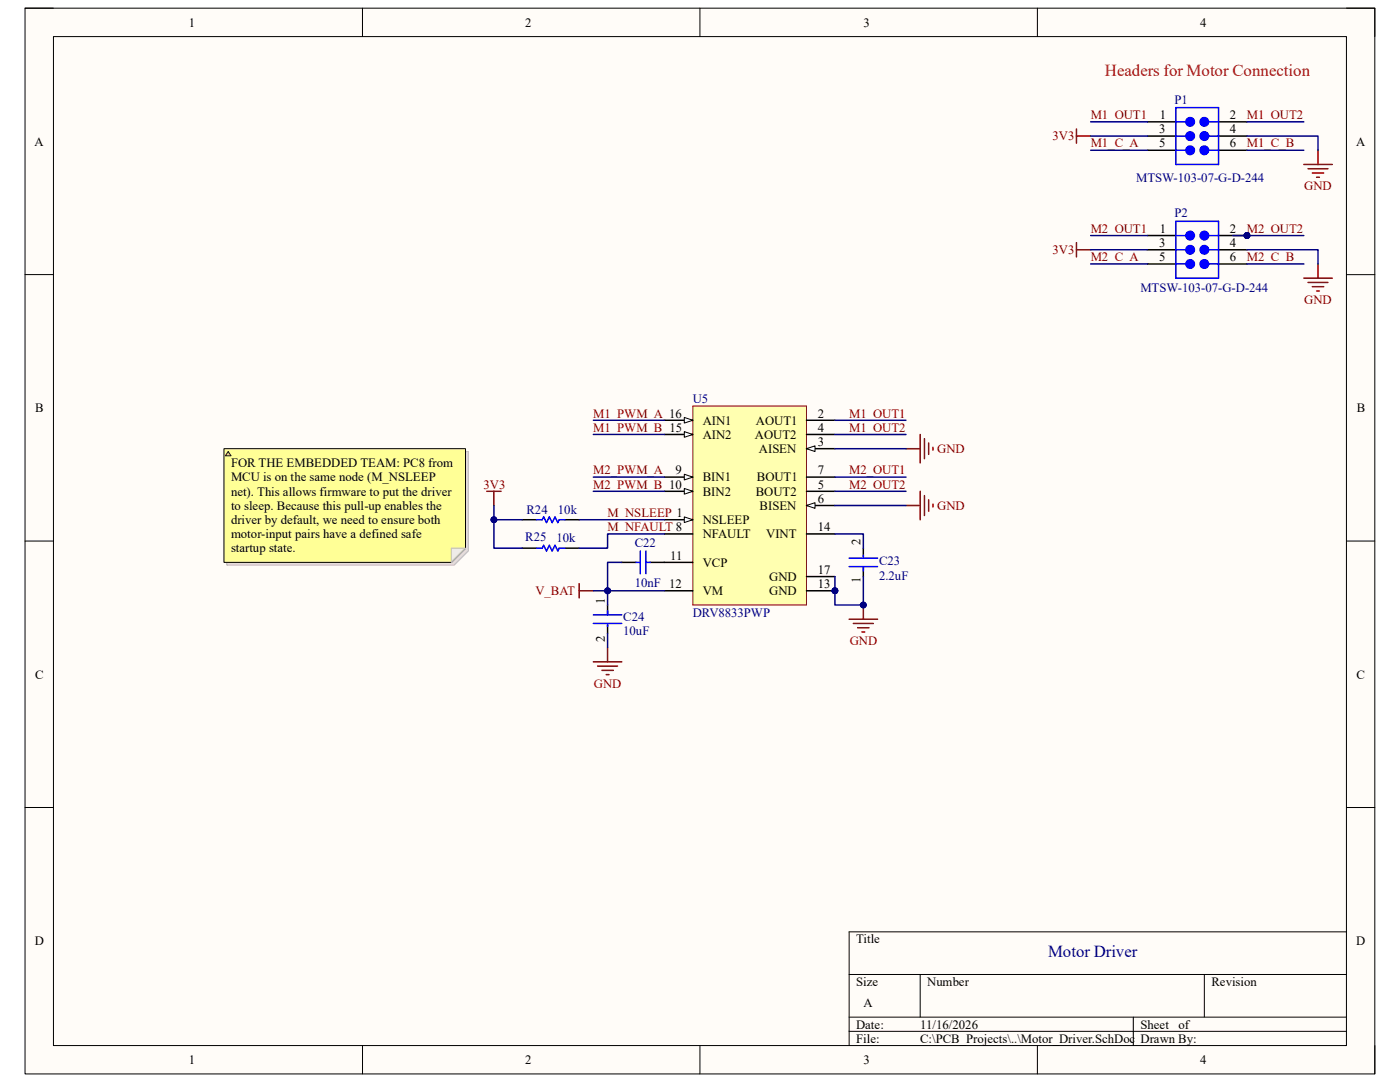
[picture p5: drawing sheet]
<svg xmlns="http://www.w3.org/2000/svg" width="279mm" height="216mm" viewBox="0 0 279 216" stroke-linecap="round" stroke-linejoin="round" font-family="sans-serif">
<path d="M5 1.6h269.4v212.7h-269.4z" fill-rule="evenodd" fill="#fffcf8"/>
<path d="M5 1.6h269.4v212.7h-269.4z" fill="none" stroke="#000" stroke-width=".2"/>
<path d="M10.7 7.3h258v201.3h-258z" fill-rule="evenodd" fill="#fffcf8"/>
<g fill="none" stroke="#000" stroke-width=".2">
<path d="M5 1.6h5.7M10.7 7.3h258v201.3h-258zM72.3 1.6v5.7M139.7 1.6v5.7M207 1.6v5.7M268.7 1.6h5.7v5.7M5 54.8h5.7M268.7 54.8h5.7M5 108h5.7M268.7 108h5.7M5 161.1h5.7M268.7 161.1h5.7"/>
<path d="M169.5 194.4h99.2M183.6 194.4v8.6M240.3 194.4v8.6M268.7 185.9h-99.2v22.7M72.3 208.6v5.7M139.7 208.6v5.7M169.5 203h99.2M169.5 205.8h99.2M207 208.6v5.7M226.2 203v5.6M274.4 208.6v5.7"/>
</g>
<circle cx="166.6" cy="117.9" r=".57" fill="#000080"/>
<circle cx="166.6" cy="117.9" r=".57" fill="none" stroke="#000080" stroke-width=".2"/>
<path d="M138.3 81h22.7v39.7h-22.7z" fill-rule="evenodd" fill="#ffffb0"/>
<path d="M138.3 81h22.7v39.7h-22.7z" fill="none" stroke="#800000" stroke-width=".2"/>
<path d="M132.6 103.7h5.7" fill="none" stroke="#000" stroke-width=".3"/>
<path d="M136.6 103.1l1.7 .6-1.7 .6z" fill="#f8fcff"/>
<path d="M136.6 103.1l1.7 .6-1.7 .6z" fill="none" stroke="#000" stroke-width=".2"/>
<path d="M161 83.9h5.6M161 89.5h5.6" fill="none" stroke="#000" stroke-width=".3"/>
<path d="M161 89.5l1.7-.5v1.1z" fill="#f8fcff"/>
<path d="M161 89.5l1.7-.5v1.1z" fill="none" stroke="#000" stroke-width=".2"/>
<path d="M161 86.7h5.6M161 98h5.6M161 100.9h5.6" fill="none" stroke="#000" stroke-width=".3"/>
<path d="M161 100.9l1.7-.6v1.1z" fill="#f8fcff"/>
<path d="M161 100.9l1.7-.6v1.1z" fill="none" stroke="#000" stroke-width=".2"/>
<path d="M132.6 95.2h5.7M161 95.2h5.6M132.6 106.5h5.7" fill="none" stroke="#000" stroke-width=".3"/>
<path d="M136.6 94.6l1.7 .6-1.7 .6z" fill="#f8fcff"/>
<path d="M136.6 94.6l1.7 .6-1.7 .6z" fill="none" stroke="#000" stroke-width=".2"/>
<path d="M132.6 98h5.7" fill="none" stroke="#000" stroke-width=".3"/>
<path d="M136.6 97.5l1.7 .5-1.7 .6z" fill="#f8fcff"/>
<path d="M136.6 97.5l1.7 .5-1.7 .6z" fill="none" stroke="#000" stroke-width=".2"/>
<path d="M132.6 112.2h5.7M132.6 117.9h5.7M161 117.9h5.6" fill="none" stroke="#000" stroke-width=".3"/>
<circle cx="166.6" cy="117.9" r=".57" fill="#000080"/>
<circle cx="166.6" cy="117.9" r=".57" fill="none" stroke="#000080" stroke-width=".2"/>
<path d="M132.6 86.7h5.7M161 106.5h5.6" fill="none" stroke="#000" stroke-width=".3"/>
<path d="M136.6 86.1l1.7 .6-1.7 .6z" fill="#f8fcff"/>
<path d="M136.6 86.1l1.7 .6-1.7 .6z" fill="none" stroke="#000" stroke-width=".2"/>
<path d="M132.6 83.9h5.7" fill="none" stroke="#000" stroke-width=".3"/>
<path d="M136.6 83.3l1.7 .6-1.7 .5z" fill="#f8fcff"/>
<path d="M136.6 83.3l1.7 .6-1.7 .5z" fill="none" stroke="#000" stroke-width=".2"/>
<path d="M161 115.1h5.6" fill="none" stroke="#000" stroke-width=".3"/>
<path d="M115.6 116.5v2.8M115.6 117.9h2.8M169.5 123.6h5.6M170.3 124.4h4M171.2 125.3h2.2M172 126.1h.6M172.3 120.7v2.9" fill="none" stroke="#800000" stroke-width=".3"/>
<circle cx="172.3" cy="120.7" r=".57" fill="#000080"/>
<circle cx="172.3" cy="120.7" r=".57" fill="none" stroke="#000080" stroke-width=".2"/>
<g fill="none" stroke="#800000" stroke-width=".3">
<path d="M97.1 98h2.9M98.6 98v2.9M180.8 89.5h2.8M183.6 86.7v5.7M183.6 98v5.7M184.5 87.5v4M184.5 98.9v4M185.3 88.4v2.3M185.3 99.7v2.3M186.2 89.2v.6M180.8 100.9h2.8M186.2 100.6v.6"/>
<path d="M118.4 132.1h5.7M119.3 132.9h3.9M120.1 133.8h2.3M121 134.6h.5M121.3 129.2v2.9"/>
</g>
<circle cx="248.9" cy="47" r=".57" fill="#000080"/>
<circle cx="248.9" cy="47" r=".57" fill="none" stroke="#000080" stroke-width=".2"/>
<path d="M229 27.1h5.7M229 24.3h5.7M229 30h5.7M243.2 27.1h5.7M243.2 24.3h5.7M243.2 30h5.7" fill="none" stroke="#000" stroke-width=".3"/>
<path d="M241.2 27.1h2" fill="none" stroke="#00f" stroke-width=".3"/>
<circle cx="240.4" cy="27.2" r=".85" fill="#00f"/>
<g fill="none" stroke="#00f" stroke-width=".3">
<path d="M241.2 24.3h2"/>
<circle cx="240.4" cy="27.2" r=".85"/>
</g>
<circle cx="240.4" cy="24.3" r=".85" fill="#00f"/>
<g fill="none" stroke="#00f" stroke-width=".3">
<path d="M241.2 30h2"/>
<circle cx="240.4" cy="24.3" r=".85"/>
</g>
<circle cx="240.4" cy="30" r=".85" fill="#00f"/>
<g fill="none" stroke="#00f" stroke-width=".3">
<path d="M234.7 30h2"/>
<circle cx="240.4" cy="30" r=".85"/>
</g>
<circle cx="237.5" cy="30" r=".85" fill="#00f"/>
<g fill="none" stroke="#00f" stroke-width=".3">
<path d="M234.7 27.1h2"/>
<circle cx="237.5" cy="30" r=".85"/>
</g>
<circle cx="237.5" cy="27.2" r=".85" fill="#00f"/>
<g fill="none" stroke="#00f" stroke-width=".3">
<path d="M234.7 24.3h2"/>
<circle cx="237.5" cy="27.2" r=".85"/>
</g>
<circle cx="237.5" cy="24.3" r=".85" fill="#00f"/>
<g fill="none" stroke="#00f" stroke-width=".3">
<path d="M234.7 21.5h8.5v11.3h-8.5z"/>
<circle cx="237.5" cy="24.3" r=".85"/>
</g>
<circle cx="248.9" cy="47" r=".57" fill="#000080"/>
<circle cx="248.9" cy="47" r=".57" fill="none" stroke="#000080" stroke-width=".2"/>
<path d="M229 49.8h5.7M243.2 47h5.7" fill="none" stroke="#000" stroke-width=".3"/>
<circle cx="248.9" cy="47" r=".57" fill="#000080"/>
<circle cx="248.9" cy="47" r=".57" fill="none" stroke="#000080" stroke-width=".2"/>
<path d="M229 47h5.7M229 52.7h5.7M243.2 52.7h5.7M243.2 49.8h5.7" fill="none" stroke="#000" stroke-width=".3"/>
<path d="M241.2 49.8h2" fill="none" stroke="#00f" stroke-width=".3"/>
<circle cx="240.4" cy="49.8" r=".85" fill="#00f"/>
<g fill="none" stroke="#00f" stroke-width=".3">
<path d="M241.2 47h2"/>
<circle cx="240.4" cy="49.8" r=".85"/>
</g>
<circle cx="240.4" cy="47" r=".85" fill="#00f"/>
<g fill="none" stroke="#00f" stroke-width=".3">
<path d="M241.2 52.7h2"/>
<circle cx="240.4" cy="47" r=".85"/>
</g>
<circle cx="240.4" cy="52.7" r=".85" fill="#00f"/>
<g fill="none" stroke="#00f" stroke-width=".3">
<path d="M234.7 52.7h2"/>
<circle cx="240.4" cy="52.7" r=".85"/>
</g>
<circle cx="237.5" cy="52.7" r=".85" fill="#00f"/>
<g fill="none" stroke="#00f" stroke-width=".3">
<path d="M234.7 49.8h2"/>
<circle cx="237.5" cy="52.7" r=".85"/>
</g>
<circle cx="237.5" cy="49.8" r=".85" fill="#00f"/>
<g fill="none" stroke="#00f" stroke-width=".3">
<path d="M234.7 47h2"/>
<circle cx="237.5" cy="49.8" r=".85"/>
</g>
<circle cx="237.5" cy="47" r=".85" fill="#00f"/>
<g fill="none" stroke="#00f" stroke-width=".3">
<path d="M234.7 44.2h8.5v11.3h-8.5zM107.1 103.7h1.1l.3-.6 .6 1.2 .5-1.2 .6 1.2 .6-1.2 .5 1.2 .3-.6h1.1M107.1 109.4h1.1l.3-.6 .6 1.1 .5-1.1 .6 1.1 .6-1.1 .5 1.1 .3-.5h1.1M126.9 112.2h.9M127.8 109.9v4.6M128.9 109.9v4.6M128.9 112.2h.9M169.5 113.1h5.6M169.5 111.4h5.6M172.3 110.8v.3M172.3 113.1v.8M118.4 122.7h5.7"/>
<path d="M118.4 124.4h5.7M121.3 121.9v.8M121.3 124.7v.3"/>
<circle cx="237.5" cy="47" r=".85"/>
</g>
<g fill="none" stroke="#800000" stroke-width=".3">
<path d="M214.8 25.7v2.9M214.8 27.1h2.9M260.2 32.8h5.7M261 33.7h4M261.9 34.5h2.3M262.8 35.4h.5M263 30v2.8M214.8 48.4v2.9M214.8 49.8h2.9M260.2 55.5h5.7M261 56.4h4M261.9 57.2h2.3"/>
<path d="M262.8 58.1h.5M263 52.7v2.8"/>
</g>
<path d="M104.2 103.7h2.9M104.2 109.4h2.9M112.7 103.7h2.9M112.7 109.4h2.9M124.1 112.2h2.8M129.8 112.2h2.8M172.3 109.4v1.7M172.3 113.1v2M121.3 120.7v2M121.3 124.7v1.7" fill="none" stroke="#000" stroke-width=".3"/>
<path d="M118.4 117.9h14.2M166.6 106.5h5.7v2.9" fill="none" stroke="#000080" stroke-width=".3"/>
<circle cx="121.3" cy="117.9" r=".57" fill="#000080"/>
<circle cx="121.3" cy="117.9" r=".57" fill="none" stroke="#000080" stroke-width=".2"/>
<path d="M166.6 115.1v2.8" fill="none" stroke="#000080" stroke-width=".3"/>
<circle cx="166.6" cy="117.9" r=".57" fill="#000080"/>
<circle cx="166.6" cy="117.9" r=".57" fill="none" stroke="#000080" stroke-width=".2"/>
<path d="M166.6 117.9v2.8h5.7" fill="none" stroke="#000080" stroke-width=".3"/>
<circle cx="166.6" cy="117.9" r=".57" fill="#000080"/>
<circle cx="166.6" cy="117.9" r=".57" fill="none" stroke="#000080" stroke-width=".2"/>
<circle cx="172.3" cy="120.7" r=".57" fill="#000080"/>
<circle cx="172.3" cy="120.7" r=".57" fill="none" stroke="#000080" stroke-width=".2"/>
<path d="M172.3 115.1v5.6" fill="none" stroke="#000080" stroke-width=".3"/>
<circle cx="172.3" cy="120.7" r=".57" fill="#000080"/>
<circle cx="172.3" cy="120.7" r=".57" fill="none" stroke="#000080" stroke-width=".2"/>
<path d="M121.3 117.9v2.8M121.3 126.4v2.8" fill="none" stroke="#000080" stroke-width=".3"/>
<circle cx="121.3" cy="117.9" r=".57" fill="#000080"/>
<circle cx="121.3" cy="117.9" r=".57" fill="none" stroke="#000080" stroke-width=".2"/>
<path d="M124.1 112.2h-2.8v5.7" fill="none" stroke="#000080" stroke-width=".3"/>
<circle cx="121.3" cy="117.9" r=".57" fill="#000080"/>
<circle cx="121.3" cy="117.9" r=".57" fill="none" stroke="#000080" stroke-width=".2"/>
<path d="M118.4 83.9h14.2M118.4 86.7h14.2M118.4 95.2h14.2M118.4 98h14.2M166.6 83.9h14.2M166.6 86.7h14.2M166.6 95.2h14.2M166.6 98h14.2M98.6 100.9v2.8" fill="none" stroke="#000080" stroke-width=".3"/>
<circle cx="98.6" cy="103.7" r=".57" fill="#000080"/>
<circle cx="98.6" cy="103.7" r=".57" fill="none" stroke="#000080" stroke-width=".2"/>
<path d="M248.9 47h11.3M166.6 89.5h14.2M166.6 100.9h14.2" fill="none" stroke="#000080" stroke-width=".3"/>
<circle cx="248.9" cy="47" r=".57" fill="#000080"/>
<circle cx="248.9" cy="47" r=".57" fill="none" stroke="#000080" stroke-width=".2"/>
<path d="M246 47h2.9" fill="none" stroke="#000080" stroke-width=".3"/>
<circle cx="248.9" cy="47" r=".57" fill="#000080"/>
<circle cx="248.9" cy="47" r=".57" fill="none" stroke="#000080" stroke-width=".2"/>
<g fill="none" stroke="#000080" stroke-width=".3">
<path d="M217.7 24.3h11.3M217.7 27.1h11.3M217.7 30h11.3M248.9 27.1h14.1v2.9M248.9 24.3h11.3M248.9 30h11.3M217.7 47h11.3M217.7 49.8h11.3M217.7 52.7h11.3M248.9 49.8h14.1v2.9M248.9 52.7h11.3M98.6 103.7h5.6"/>
<path d="M115.6 103.7h17"/>
</g>
<circle cx="98.6" cy="103.7" r=".57" fill="#000080"/>
<circle cx="98.6" cy="103.7" r=".57" fill="none" stroke="#000080" stroke-width=".2"/>
<path d="M98.6 103.7v5.7h5.6" fill="none" stroke="#000080" stroke-width=".3"/>
<circle cx="98.6" cy="103.7" r=".57" fill="#000080"/>
<circle cx="98.6" cy="103.7" r=".57" fill="none" stroke="#000080" stroke-width=".2"/>
<path d="M132.6 106.5h-11.3v2.9h-5.7" fill="none" stroke="#000080" stroke-width=".3"/>
<path d="M45.3 90.1h48.2v19.8l-2.9 2.9h-45.3z" fill-rule="evenodd" fill="#e0ddd7"/>
<path d="M45.3 90.1h48.2v19.8l-2.9 2.9h-45.3z" fill="none" stroke="#bfbdba" stroke-width=".2"/>
<path d="M44.7 89.5h48.2v19.9l-2.8 2.8h-45.4z" fill-rule="evenodd" fill="#ffff96"/>
<path d="M44.7 89.5h48.2v19.9l-2.8 2.8h-45.4z" fill="none" stroke="#000" stroke-width=".2"/>
<path d="M90.1 109.4h2.8l-2.8 2.8z" fill="#f2f0d8"/>
<path d="M90.1 109.4h2.8l-2.8 2.8z" fill="none" stroke="#bfbdba" stroke-width=".2"/>
<path d="M45.5 90.1l.6 .8h-1.1z" fill="#ffcc78"/>
<path d="M45.5 90.1l.6 .8h-1.1z" fill="none" stroke="#300" stroke-width=".2"/>
<text font-size="3.4" fill="#f00" x="220.5" y="15.1">Headers for Motor Connection</text>
<text font-size="3.4" fill="#000080" x="209.2" y="190.9">Motor Driver</text>
<g font-size="2.5">
<text x="37.7" y="5.3">1</text>
<text x="104.8" y="5.3">2</text>
<text x="172.3" y="5.3">3</text>
<text x="239.5" y="5.3">4</text>
<text x="231.4" y="23.7">1</text>
<text x="245.4" y="23.7">2</text>
<text x="6.9" y="29.1">A</text>
<text x="231.3" y="29.4">5</text>
<text x="231.4" y="26.6">3</text>
<text x="245.4" y="29.4">6</text>
<text x="245.4" y="26.6">4</text>
<text x="270.6" y="29.1">A</text>
<text x="231.4" y="46.4">1</text>
<text x="245.4" y="46.4">2</text>
<text x="231.3" y="52.1">5</text>
<text x="231.4" y="49.3">3</text>
<text x="245.4" y="52.1">6</text>
<text x="245.4" y="49.3">4</text>
<text x="7" y="82.3">B</text>
<text x="163.2" y="83.3">2</text>
<text x="270.8" y="82.3">B</text>
<text x="140.3" y="87.5">AIN2</text>
<text x="140.3" y="84.7">AIN1</text>
<text x="150.7" y="87.5">AOUT2</text>
<text x="150.9" y="84.7">AOUT1</text>
<text x="163.2" y="89">3</text>
<text x="163.2" y="86.1">4</text>
<text x="46.1" y="93.2">FOR THE EMBEDDED TEAM: PC8 from</text>
<text x="134.8" y="94.7">9</text>
<text x="151.5" y="90.4">AISEN</text>
<text x="163.2" y="94.7">7</text>
<text x="46.1" y="96.1">MCU is on the same node (M_NSLEEP</text>
<text x="46.1" y="98.9">net). This allows firmware to put the driver</text>
<text x="46.1" y="101.7">to sleep. Because this pull-up enables the</text>
<text x="140.3" y="96.1">BIN1</text>
<text x="140.3" y="98.9">BIN2</text>
<text x="150.8" y="98.9">BOUT2</text>
<text x="151" y="96.1">BOUT1</text>
<text x="151.6" y="101.7">BISEN</text>
<text x="163.2" y="97.5">5</text>
<text x="163.2" y="100.3">6</text>
<text x="46.1" y="104.6">driver by default, we need to ensure both</text>
<text x="46.1" y="107.4">motor-input pairs have a defined safe</text>
<text x="140.3" y="104.6">NSLEEP</text>
<text x="140.3" y="107.4">NFAULT</text>
<text x="152.9" y="107.4">VINT</text>
<text x="163.2" y="106">14</text>
<text x="46.1" y="110.2">startup state.</text>
<text x="133.7" y="111.7">11</text>
<text x="140.3" y="113.1">VCP</text>
<text x="171.7" y="108.8" transform="rotate(-90 171.7 108.8)">2</text>
<text x="140.3" y="118.7">VM</text>
<text x="153.5" y="118.7">GND</text>
<text x="153.5" y="115.9">GND</text>
<text x="163.2" y="117.3">13</text>
<text x="163.2" y="114.5">17</text>
<text x="171.7" y="116.3" transform="rotate(-90 171.7 116.3)">1</text>
<text x="120.7" y="120.4" transform="rotate(-90 120.7 120.4)">1</text>
<text x="120.7" y="128.1" transform="rotate(-90 120.7 128.1)">2</text>
<text x="7" y="135.4">C</text>
<text x="270.7" y="135.4">C</text>
<text x="6.9" y="188.6">D</text>
<text x="170.9" y="188.2">Title</text>
<text x="270.7" y="188.6">D</text>
<text x="170.9" y="196.7">Size</text>
<text x="185" y="196.7">Number</text>
<text x="241.8" y="196.7">Revision</text>
<text x="172.3" y="201">A</text>
<text x="170.9" y="205.2">Date:</text>
<text x="170.9" y="208.1">File:</text>
<text x="183.6" y="205.2">11/16/2026</text>
<text x="183.7" y="208.1">C:\PCB_Projects\..\Motor_Driver.SchDoc Drawn By:</text>
<text x="227.6" y="205.2">Sheet</text>
<text x="235.2" y="205.2">of</text>
<text x="37.7" y="212.3">1</text>
<text x="104.8" y="212.3">2</text>
<text x="172.3" y="212.3">3</text>
<text x="239.5" y="212.3">4</text>
</g>
<g font-size="2.5" fill="#800000">
<text x="217.7" y="23.7">M1_OUT1</text>
<text x="248.8" y="23.7">M1_OUT2</text>
<text x="210.1" y="28">3V3</text>
<text x="217.7" y="29.4">M1_C_A</text>
<text x="248.8" y="29.4">M1_C_B</text>
<text x="260.3" y="37.9">GND</text>
<text x="217.7" y="46.4">M2_OUT1</text>
<text x="248.8" y="46.4">M2_OUT2</text>
<text x="210.1" y="50.7">3V3</text>
<text x="217.7" y="52.1">M2_C_A</text>
<text x="248.8" y="52.1">M2_C_B</text>
<text x="260.3" y="60.6">GND</text>
<text x="118.4" y="83.3">M1_PWM_A 16</text>
<text x="169.5" y="83.3">M1_OUT1</text>
<text x="118.4" y="86.1">M1_PWM_B 15</text>
<text x="169.5" y="86.1">M1_OUT2</text>
<text x="118.4" y="94.7">M2_PWM_A</text>
<text x="169.5" y="94.7">M2_OUT1</text>
<text x="187" y="90.4">GND</text>
<text x="96.5" y="97.5">3V3</text>
<text x="118.4" y="97.5">M2_PWM_B 10</text>
<text x="169.5" y="97.5">M2_OUT2</text>
<text x="187" y="101.7">GND</text>
<text x="121.2" y="103.2">M_NSLEEP 1</text>
<text x="121.2" y="106">M_NFAULT 8</text>
<text x="106.8" y="118.7">V_BAT</text>
<text x="169.6" y="128.7">GND</text>
<text x="118.5" y="137.2">GND</text>
</g>
<g font-size="2.5" fill="#000080">
<text x="234.4" y="20.7">P1</text>
<text x="226.7" y="36.2">MTSW-103-07-G-D-244</text>
<text x="234.4" y="43.3">P2</text>
<text x="227.6" y="58.3">MTSW-103-07-G-D-244</text>
<text x="138.3" y="80.5">U5</text>
<text x="104.8" y="108">R25</text>
<text x="105.1" y="102.6">R24</text>
<text x="111.3" y="102.6">10k</text>
<text x="111" y="108.2">10k</text>
<text x="126.7" y="109.1">C22</text>
<text x="175.4" y="112.8">C23</text>
<text x="126.7" y="117.1">10nF 12</text>
<text x="175.4" y="115.7">2.2uF</text>
<text x="124.4" y="123.9">C24</text>
<text x="138.3" y="123">DRV8833PWP</text>
<text x="124.4" y="126.7">10uF</text>
</g>
</svg>
